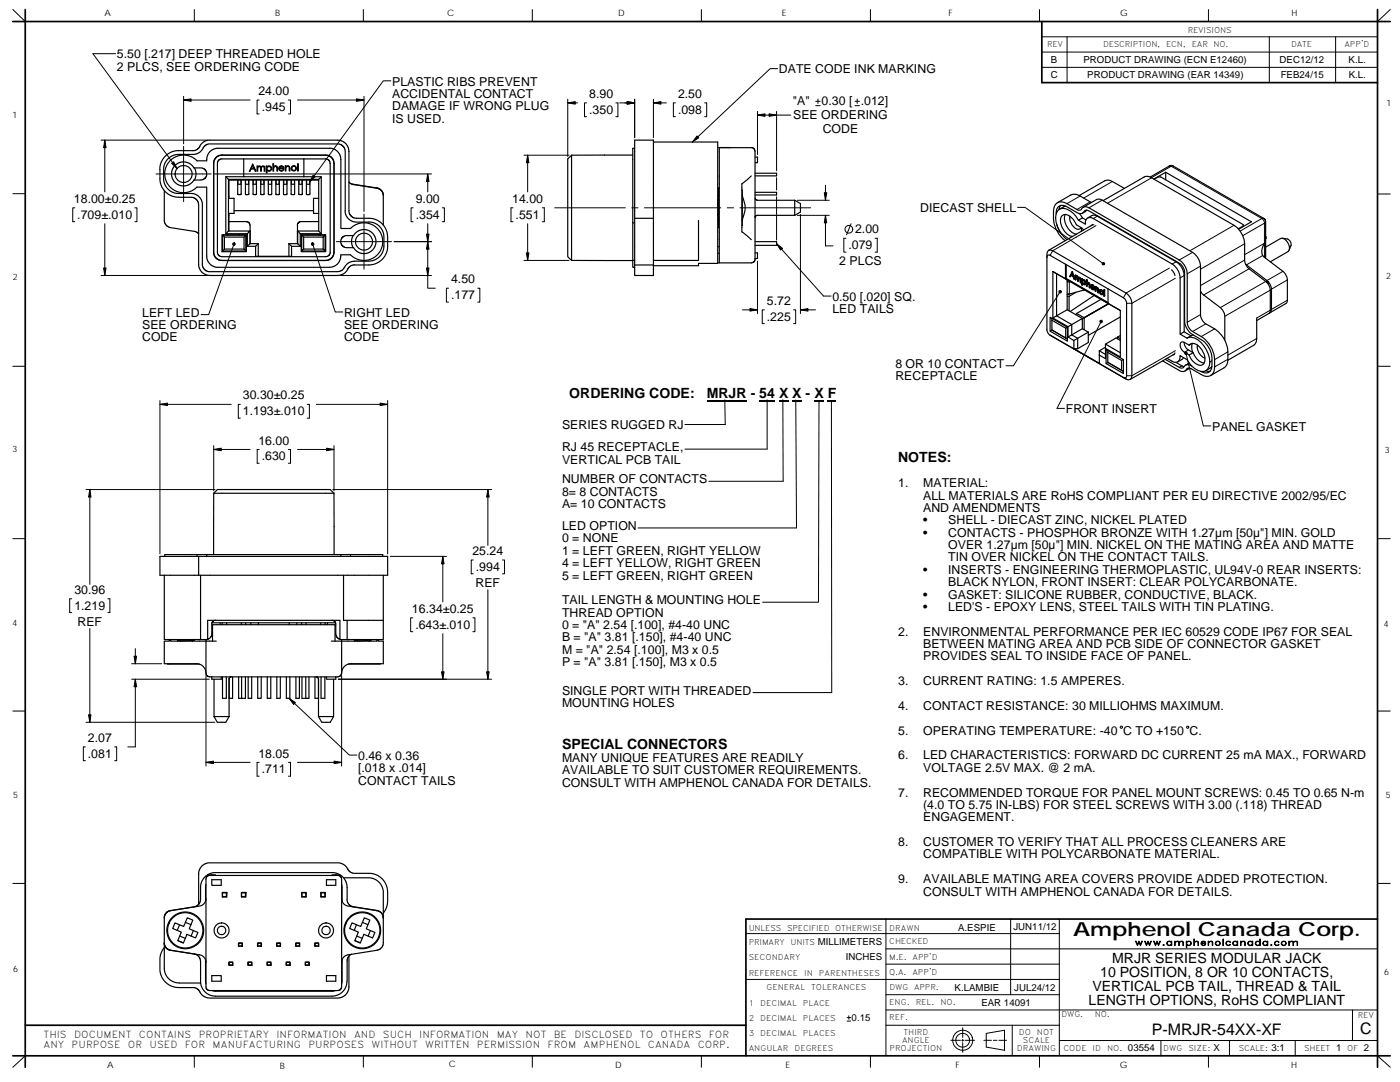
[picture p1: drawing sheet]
<svg xmlns="http://www.w3.org/2000/svg" width="279mm" height="216mm" viewBox="0 0 279 216" stroke-linecap="round" stroke-linejoin="round" font-family="sans-serif">
<g fill="none" stroke="#000" stroke-width=".2">
<path d="M2.6 1.9l2.4 2.4M23.1 10.7h-4.6l16.8 22.9M36.6 19.2v9.5M36.6 20h13.3M38.8 1.9v2.4M51.7 20h-.4v2.7h.4M57.6 20h.4v2.7h-.4M59.4 20h13.2M72.5 1.9v2.4M72.6 19.2v23M78 16.1h-1.5l-14.7 20.2M106.2 1.9v2.4"/>
<path d="M113.3 19.8v11.4M126.7 19.8v7.7M130.4 19.8v7.7M140 1.9v2.4M155.2 13.7h-1.5l-15.5 14.6M163.2 19.8v.8M171.1 19.8v.8M173.7 1.9v2.4M207.5 1.9v2.4M207.9 7.3h67M207.9 10.4h67M207.9 13.4h67"/>
<path d="M213 7.3v9.2M241.2 1.9v2.4M253.3 7.3v9.2M266.6 7.3v9.2M277.5 1.9l-2.6 2.4M2.6 38.7h2.4M20.2 28h21.2M20.9 28v10.3M31.1 34.7h11M36.6 29.2v11M42.7 34.7h43.4M85.4 34.7v3.6"/>
<path d="M104.6 31h9M105.3 31v7.3M113.3 20.5h2M117.1 20.5h-.5v2.8h.5M122.9 20.5h.4v2.8h-.4M123.7 20.5h3M130.4 20.5h2.6M134.8 20.5h-.4v2.8h.4M140.6 20.5h.4v2.8h-.4M151.2 22.2v8.6M151.2 23h6.6M155 22.2v11.9"/>
<path d="M155 35.5v2.4M155 39.3v8.6M159.1 40h6.4M162.8 21.1h.9M162.8 20.2h.9M164.7 37v3M170.6 21.1h.9M170.6 20.2h.9M215.6 39.1l-2.7 1.5M220 39.9l-2.7 1.6M222 36.2l-5.7 3.3M233.4 33.1l.3 .1"/>
<path d="M233.7 33.2l18.1 10.4h.4M233.7 33.2l-12.7 7.4M234.1 33.1l-.4 .1M274.9 38.7h2.6M14.9 41.5h-.4v2.7h.4M20.2 55h21.2M20.9 44.6v10.4M26.9 41.5h.4v2.7h-.4M46.7 48.7l-5.1 14.1h-1.5M62.4 48.7l4.5 13.6h1.5M67.1 48.2h11M67.9 55h18.2"/>
<path d="M72.6 42.7v11M78.7 48.2h7.4M82.4 41.5h-.4v2.7h.4M85.4 44.6v12.9h1.5M88.3 41.5h.4v2.7h-.4M89.5 57.5h-.4v2.8h.4M95.3 57.5h.5v2.8h-.5M102.4 41.5h-.4v2.7h.4M104.6 52h9M105.3 44.6v7.4M108.2 41.5h.4v2.7h-.4M110.7 41.5h14.1"/>
<path d="M126.1 41.5h1.2M128.6 41.5h15.2M145.1 41.5h1.3M147.7 41.5h14.1M151.2 52.1v10.5M155 48.6l9.4 10.5h1.5M159.1 43h6.4M159.7 42.8v19.8M164.7 43v6.1h1.5M168.8 47.5h-.4v2.8h.4M169.8 44.6l-.8 2.3M174.6 47.5h.5v2.8h-.5"/>
<path d="M203.1 41.4h1.5l15.6 11.2M210.9 42.4l-.1 .1M211.6 58.2l-9.4 14.8h-1.4M213.4 56.2v2.5M216.3 57.7v.2M216.9 41.9l-.5 .3M217.6 40.3l-2.7 1.5M218.7 45l-8.6 5-.5 .9M219 43.1l-.8 .5M233.4 53.5l-8.7 5-.5 .9M234.6 55.5l-8.7 5h-1.1M234.7 52.2l-.8 .5"/>
<path d="M236.3 55l-.8 .4M238 50.4l-2.7 1.5M239.6 53.1l-2.7 1.5M246.3 45l-8.8 5M247.5 46.1l4.3-2.5 .4 .4 .1 .5-4.3 2.5M248.4 48.6l-8.8 5.1M248.4 51.9l-8.8 5.1M249.3 53.6l-9.1 5.3M252 51l-3.2 1.9M252.3 48.5l-3.9 2.3M252.6 44.2l-.3 .3v6.9M252.6 56.2l-9.1 5.2"/>
<path d="M252.6 47.6h.1M252.9 56.2v.3M253.5 57.9l-9.1 5.2M256 54.1l-3.2 1.9M256.9 55.9l-3.2 1.8M256.9 59.9l-3.2 1.8M2.6 73.1h2.4M31.9 79.9v30.6M77.4 79.9v30.6M144.7 79.8v4.9h-8M148.2 61.8h3M152.5 61.8h-.4v2.8h.4"/>
<path d="M153.1 79.8v9.8h-16.4M156.2 79.8l.1 16.2h-14.8M158.4 61.8h.4v2.8h-.4M158.8 79.8l.2 25.5h-31.6M159.7 61.8h3.1M163.4 80l-.1 40.2h-11.1M165.9 80l.1 58.2h-15.7M219.8 64.2l-8.9 17.3h1.5M224.2 75.3l.5 .3M234.6 70l-8.7 5h-1.1M235.7 71.1l-.2 .1M235.9 73l-.6 .3"/>
<path d="M236.7 70.5l3.5 14.5h1.5M237.2 69.8l-.8 .5M237.3 73.4l-.5 .3M237.8 72.9l-.1 .1M239.6 62.8l-2.7 1.5M239.8 74.1h-.1M240.6 64.6l-2.6 1.5M241.9 72l-.5 .2M242.4 65.6l-2.7 1.6M245 70.2l-2.6 1.6M245 71.7l-2.6 1.5M250.8 67.5l-5.8 3.4"/>
<path d="M253.5 61.9l-2.7 1.6M274.9 73.1h2.6M17.2 97.7h25.7M17.9 97.7v18.9M31.9 80.7h14.2M42.7 89.7h7.2M42.7 88.9v9M48 80.7h-.4v2.7h.4M51.7 89.7h-.4v2.7h.4M57.6 89.7h.4v2.7h-.4M59.4 89.7h7.3M61.3 80.7h.4v2.7h-.4"/>
<path d="M63.1 80.7h14.3M66.4 97.7h31.7M66.7 88.9v9M97.4 97.7v11.1M2.6 107.5h2.4M14.3 119.5h-.4v2.7h.4M21.5 119.5h.4v2.7h-.4M77.9 111h11.2M88.4 111v9.1M94.4 111.7h-.4v2.8h.4M97.4 117.7v17.8M100.3 111.7h.4v2.8h-.4"/>
<path d="M274.9 107.5h2.6M17.9 125.4v18.7M26.3 132.4h6M26.3 135.5h15.5M27 135.5v13.5h-1.5M27 129.4v3M41.1 134.8v18.1M57.7 139.3l12 11.4h1.5M67.5 135.5h30.6M68.2 134.8v18.1M82.4 123.3h-.4v2.7h.4M88.4 126.4v9.1"/>
<path d="M94.4 123.3h.4v2.7h-.4M2.6 141.9h2.4M17 149h-.4v2.8h.4M17.2 144.1h25.7M22.9 149h.4v2.8h-.4M41.1 152.1h8.8M51.7 152.1h-.4v2.8h.4M57.6 152.1h.4v2.8h-.4M59.4 152.1h8.8M274.9 141.9h2.6M2.6 176.3h2.4M274.9 176.3h2.6"/>
<path d="M148.9 195.4h62.5M148.9 186.3h62.5M176.8 183.4v27.3M176.8 198.5h34.6M176.8 189.3h98.1M176.8 192.4h34.6M201.7 183.4v15.1M211.4 183.4v27.3M5 210.7l-2.4 2.3M38.8 210.7v2.3M72.5 210.7v2.3M106.2 210.7v2.3"/>
<path d="M140 210.7v2.3M169.1 203.8h.7M169.1 203.1h.7M169.4 202.7v.7M173.7 210.7v2.3M176.8 201.5h98.1M176.8 204.6h34.6M189.8 207.6h1.9M191.9 207.6h.4M192.1 208v2M192.1 205.1v1.9M192.1 207.4v.4"/>
<path d="M192.6 207.6h1.9M196.3 207.6h1.6M196.8 206.2l3.7-.6v4l-3.7-.7zM198.2 207.6h.8M199.3 207.6h1.6M202 204.6v6.1M207.5 210.7v2.3M211.4 207.6h63.5M231.7 207.6v3.1M241.2 210.7v2.3M245.4 207.6v3.1M258.5 207.6v3.1"/>
<path d="M269.9 201.5v6.1M274.9 210.7l2.6 2.3"/>
<circle cx="169.4" cy="45.8" r=".77"/>
<circle cx="223.8" cy="145.1" r=".22"/>
<circle cx="237" cy="145.1" r=".22"/>
<circle cx="192.1" cy="207.6" r="1.38"/>
<circle cx="192.1" cy="207.6" r="2"/>
</g>
<path d="M2.6 4.3h274.9M5 1.9v211.1M207.9 4.3v12.2h67M274.9 1.9v211.1M274.9 183.4h-126v27.3M2.6 210.7h274.9M5 204.6h143.9" fill="none" stroke="#000" stroke-width=".34"/>
<g fill="none" stroke="#000" stroke-width=".23">
<path d="M31.9 33.8l.1 2.8 .4 .9 .7 .8 .7 .6 1.1 .4 3.7 .1 .7 .6 .3 .9M32.8 38v6.2l.3 .7 .8 .5 5 .8 .7 .4M34.9 33l1.3-.7 1.2 .1 .8 .5 .5 .6h1.6l.4 .2 .5 .7v.8l-.4 .4-.4 .3h-1.7l-.6 .7-.7 .4-.6 .1-.9-.1-1-.6-.6-1.2v-1.2zM38.5 30.1h-3.4l-1 .3-1 .7a3.8 3.8 0 0 0-1.2 2.7M38.8 33.5l.3 .7v.8l-.3 .9M39.9 29.2l-.5 .6-.9 .3M40.5 29.5l.5-.5 .6-.3h26l.4 .2 .6 .5 .3 .8v11.9M40.6 29.5l-.6 .8-.8 .4-3.9 .1-.7 .2-.7 .4-.8 .8-.4 .9v2.8l.4 1.4 1.2 1 1 .3 3.5 .1 .8 .5 .6 .8 .2 .6v12.4l.5 .8 .7 .4h25.8l.8-.2 .5-.6M43.6 32l.5-.3h21.1l.4 .2 .3 .7v17.7l-.2 .6-.7 .3h-20.7l-.6-.2-.3-.5v-18.1zM45.1 35.3l.5 .5M45.1 35.3h19M45.1 35.3v11.3"/>
<path d="M45.6 35.8h18M45.6 35.9h.1v3.3h-.1M45.6 39.6h1.1v3h-1.1M45.6 35.8v10.3M45.7 35.9h17.9M45.7 39.2v.4M47.4 35.9v2.9h.2h.4l.1-.1v-2.8M48.1 35.9v.9h-.6v-.9M48.6 31.7v3.6M49.6 35.9v.9h-.6v-.9v2.9h.1h.4l.2-.1v-2.8M50.4 32.8h.1M50.4 33l.3 .6h-.5z"/>
<path d="M50.4 32.8l.7 1.4h-.2l-.2-.5h-.6l-.3 .5zM50.5 35.9v2.9h.2h.3l.2-.1v-2.8M51.1 35.9v.9h-.6v-.9M51.3 33.1h.1v.2l.5-.2 .2 .3 .4-.3 .2 .1 .2 1h-.2l-.1-.9-.4 .1v.8h-.2v-.6a.32 .32 0 0 0-.3-.4 .32 .32 0 0 0-.3 .5v.5h-.1zM52 35.9v.9h.7v-.9v2.8l-.1 .1h-.6zM53.1 33.1h.2v.2a.54 .54 0 0 1 .7-.1 .54 .54 0 0 1 .1 .8 .54 .54 0 0 1-.8 0v.5h-.2zM53.6 35.9v2.9h.1h.4l.1-.1v-2.8M54.2 35.9v.9h-.6v-.9M54.5 32.7h.1v.6l.4-.2 .3 .2 .1 .8h-.1v-.4a.36 .36 0 0 0-.4-.5 .36 .36 0 0 0-.3 .6v.3h-.1zM55.1 35.9v.9h.6l.1-.9v2.8l-.2 .1h-.5v-2.9M55.8 33.3a.53 .53 0 0 1 .5-.2 .53 .53 0 0 1 .4 .5h-.9l.2 .4 .6-.1a.54 .54 0 0 1-.7 .2 .54 .54 0 0 1-.1-.8zM55.9 33.3l.4-.1 .3 .3h-.8z"/>
<path d="M56.6 35.9v2.9h.1h.4l.2-.1v-2.8M56.9 33.1h.2v.2l.3-.2 .3 .1 .1 .9h-.1v-.5a.36 .36 0 0 0-.4-.4 .36 .36 0 0 0-.2 .5v.4h-.2zM57.2 35.9v.9h-.6v-.9M58.8 35.9v.9h-.7v-.9v2.9h.2h.4l.1-.1v-2.8M59.4 32.7h.1v1.4h-.1zM59.6 35.9v2.9h.2h.4l.1-.1v-2.8M60.3 35.9v.9h-.6v-.9M60.6 31.7v3.6M61.8 35.9v.9h-.6v-.9v2.9h.1h.4l.1-.1v-2.8M63.6 39.6h-1v3h1M63.6 35.8l.5-.5v11.3M63.6 35.8v10.3"/>
<path d="M66.7 32.6v17.7M66.7 32.6a1.67 1.67 0 0 0-1.7-1.6h-20.7a1.64 1.64 0 0 0-1.6 1.6v17.7a1.65 1.65 0 0 0 1.6 1.7M66.7 32.6l-.4-1.1-.5-.4-.6-.2h-21.2l-.8 .4-.4 .5-.2 .6v18.1l.2 .6 .4 .5 .5 .3 .6 .1M67.4 28h-25.8l-.9 .3-.8 .9M67.4 28l.7 .1 .7 .4 .5 .6 .3 .8v12.4l.2 .4 .3 .5 .7 .3 3.6 .1 .8 .3 .9 .6 .8 .9 .3 .9 .2 2.8a3.8 3.8 0 0 1-3.4 3.8h-3.2M69.6 36.3l.8 .5 5 .8 .8 .5 .3 .7v6.1M70.1 36.7l5.1 .8M75.2 37.5l.4 .1M75.2 37.5v.1M75.6 37.6l.6 .5 .3 .9M75.6 37.6v.1M114.1 31v21"/>
<path d="M114.1 31l-.8 .7v19.5l.8 .8M126.3 30.9l-12.2 .1M126.7 29.6h-.4v14.9M130.4 28.3h12.8v24.3h-3.8v.4h-9M143.2 39.8l.2 .3M143.2 29.4h2.2M143.4 37.5v7.9M143.6 29.5v8h-.2l.2 .1v7.7l-.2 .1h.2v7.1h6.3l.5-.2 .3-.6M143.6 29.5h6.5l.4 .2 .2 .3v21.7M143.6 29.4v.1M145.4 29.5h.4M148.1 38v7"/>
<path d="M148.1 39a5.4 5.4 0 0 1 0 4.9M149.9 35.1l-1.8 1.6v9.5l1.8 1.6M150.7 31.3h.5v1.2h-.5M150.7 34.6h4.3v.5h-4.3M150.7 38.4h4.3v.5h-4.3M150.7 39.5l.1 .3 .4 .2h7.4M158.6 40l1.1 .6v1.7l-1.1 .7M158.6 40v3M224.4 37.6l-2.4-1.4a1.5 1.5 0 0 0-1.5-.1l-5.1 2.9M229.6 35.3l3.8-2.2 .6-.1 18.2 10.6M230.3 35.8l.8-.5h.5l16.5 9.5v.4M232.6 34.4v1.5"/>
<path d="M232.6 34.4l-2.3 1.3M232.6 34.4l17.1 9.9-2.5 1.4M39.6 40.9v12.1l.3 .8 .5 .6 .8 .5h.7M44.3 46.8h4.9v3.4h-4.9zM44.4 46.9h4.7l-.4 .4h-3.9M44.4 46.9l.4 .4M44.4 46.9v3.2M44.4 50.1h4.7M44.8 47.3v2.4M44.8 49.7h3.9M44.8 49.7l-.4 .4M45.6 43h.1v3.1"/>
<path d="M45.6 46.1h4.3l-.5 .5h-4.3zM45.7 46.8h-.4M45.7 42.6v.4M45.7 44.2h3.5M46.7 42h15.9M47.8 46.8v.1M48.7 47.3v2.4M48.7 49.7l.4 .4M49.1 46.9v3.2M49.2 44.2l.4 .2 .3 .4v3.8M49.4 49.1h1.6M49.4 46.6v2.5"/>
<path d="M49.9 46.1v.1M49.9 48.6h1.6M49.9 48.6l-.5 .5M49.9 46.1v2.5M51 49.1v2h7.2v-2M51.5 48.6v2.5M51.5 48.6l-.5 .5M57.7 48.6v2.5M57.7 48.6l.5 .5M57.7 48.6h1.7M58.2 49.1h1.7M59.4 46.1v.1"/>
<path d="M59.4 46.1v2.5M59.4 46.2v2.4M59.4 48.6l.5 .5M59.9 46.6v2.5M59.9 46.6h4.2M60.1 46.8h4.9v3.4h-4.9zM60.2 46.9h4.7l-.4 .4h-3.9zM60.2 50.1h4.7M60.2 46.9v3.2l.4-.4v-2.4M60.6 49.7h3.9M61.5 46.8v.1M63.6 44.2l-3.8 .1-.4 .5v1.4"/>
<path d="M63.6 46.8h.4M63.6 46.1h-4.2l.5 .5M63.6 46.1l.5 .5M64.5 47.3v2.4M64.9 46.9v3.2l-.4-.4M66.7 50.3a1.67 1.67 0 0 1-1.7 1.7h-20.7M66.7 50.3l-.1 .6-.3 .5-.6 .4-.7 .2h-20.7M68 51.1v-.3h2l1.2 .9 1.1 .3 1.1-.1 .7-.2a3.3 3.3 0 0 0 1.7-1.5l.5-1.3v-1.6a3.8 3.8 0 0 0-2.3-2.6l-1-.2h-1.1l-1.1 .4-.8 .7h-2v-14.1l-.4-1-.6-.6-.6-.2-23.2-.1-.8 .3-.7 .6-.3 .6-.1 1h-2l-1.2-.9-1-.2h-1.1l-.8 .2a3.8 3.8 0 0 0-1.8 1.5l-.2 .6a3.8 3.8 0 0 0 1.7 4.7l1.1 .4h1l1.2-.3 1.1-.8h2v14.1l.4 1.1 .6 .5 .5 .3h23.3l.8-.3 .6-.5 .4-.7 .1-.7M68.9 42.1l.3 1.1 1 .9 .9 .2h3l.8 .3 .7 .5 .7 .8 .2 .7 .1 2.5M69.2 49.4l-.8-.3-.4-.7 .1-.7 .6-.6 1.9-.1 .4-.5 .5-.4 1.3-.3 1.2 .4 .8 .9 .2 .9-.1 .9-.5 .9-.7 .6-.9 .2-.9-.1-.9-.5-.4-.6M69.2 49.4h1.4M70.5 47l-.3 .8v.7l.3 .9"/>
<path d="M70.8 52.9l-1 .3-1.1 1.3-1 .4-25.8 .1M70.8 52.1l-1.2 .3-.5 .5-.4 .5M76.6 49.1l-.1 .7-.4 .9-1.1 1.1-1.1 .3h-3.1M114.1 52h12.6M126.3 44.5h.4M126.3 44.5v8.8h.4M126.7 43.6h3.7M126.7 52.9h3.7M126.7 43.6v9.3M126.7 43.6v-15.6h3.7v24.9M126.7 52.9v2.1h3.7v-2.1M139.4 44v8h-9"/>
<path d="M143.2 52.5h.4M143.2 49.2h.4M143.2 42.7l.1 .2M143.2 40.1l.2 2.3M143.2 42.9h.1M143.2 50.5h.4M143.3 42.9l.1 .2M143.4 40h.1M150.7 50.5h.5v1.1h-.5M150.7 48.2h4.3v.8h-4.3M158.6 43h-7.6l-.2 .1-.1 .4M208.9 51.3l.2-.4h.5l14.6 8.5 .5 .5 .1 .5v14.7l-.2 .3-.4-.1"/>
<path d="M208.9 51.3v14.6l.2 .5 .5 .5M208.9 51.3l.1-1.1 .3-.2 .4-.1 .4 .1 14.6 8.5a2.55 2.55 0 0 1 1.2 2v14.5l-.1 .4-.2 .3-.4 .1-.5-.2-15.1-8.7M210.1 54.2l2.5 1.4M210.1 54.2v9.3M210.1 54.2l13.5 7.8M210.8 42.7a1.34 1.34 0 0 1 .5-1.5 1.34 1.34 0 0 1 1.6 .1l2 1.1a.96 .96 0 0 0 1.5-.3 .7 .7 0 0 1 .9 0l18.5 10.8 .6 1.2v9.9l.1 .8 .5 1a5.6 5.6 0 0 0 2.7 2 5 5 0 0 1 1.7 6.4 1.42 1.42 0 0 1-1.7-.1M210.9 54.6v8.4M210.9 44.8l.4 1 .7 1M211.7 41l-.4 .8M212.6 48a6.2 6.2 0 0 1-1.9-7.2 1.63 1.63 0 0 1 2.2-.2l2 1.2a.78 .78 0 0 0 1.2-.4l.6-.1 .6 .2 18 10.4 .7 .5 .6 .9 .3 1.3 .1 10a2.28 2.28 0 0 0 1 1.5 6.9 6.9 0 0 1 4.1 3.9 7.8 7.8 0 0 1 .1 4.2 1.58 1.58 0 0 1-2.5 .5l-2.1-1.2a1.01 1.01 0 0 0-1.2 .6l-.8-.1-3.6-2M212.6 42.8a3.2 3.2 0 0 0 2.2 3.9M212.6 52.7v2.9"/>
<path d="M212.6 55.6l11 6.4M212.7 41.1l-1.2 .6M212.8 55.6h-.2M212.8 55.6l8.3 4.8M212.8 52.8v2.8M213 56h.3zM213 59.1h.4M213 55.8v6M213.3 58.7h.1M213.3 58.7l-.3 .1M213.4 59.1v2.9M213.5 43.2a2.26 2.26 0 0 0 1.8 2.5l.5-.3"/>
<path d="M213.6 56.2l-.6 .1M213.8 55l-.2 .2M213.9 54.8l.2 .1M213.9 54.8l-.1 .1M213.9 54.3l.5 1.4-.2-.5-.5-.3-.2 .3zM213.9 54.5l.2 .6-.3-.2zM214 54.6l-.1 .2M214 54.2l-.1 .1M214 54.2l.5 1.4-.1 .1M214 54.2h.1M214.5 54.9l.2 .3 .2-.1M214.5 54.9h.3"/>
<path d="M214.5 54.9l.2 1v-.6a.29 .29 0 0 1 .3 0 .29 .29 0 0 1 .1 .3l.1 .5v-.6a.28 .28 0 0 1 .3 .1 .28 .28 0 0 1 .1 .3v.5v-.8l-.2-.2-.3 .1-.2-.4M214.8 54.9l-.1 .1M214.8 58.3l-1.4 .8M214.8 55.4l-.1 .5M214.8 55.4l-.1 .1M214.8 54.9l.1 .1M214.8 55.2v.2M214.9 55l.1 .1M214.9 55l-.2 .1M215 55.1h-.1M215 55.1l.2 .3M215.2 43.9a4 4 0 0 0-3.4-2.3 1.88 1.88 0 0 0-1.1 2.3 6.2 6.2 0 0 0 2.3 3.9"/>
<path d="M215.2 43.9l1.4 .8a1.01 1.01 0 0 1 .4-1.1 1.01 1.01 0 0 1 1.2 0l15.7 9.1 .7 .5 .6 .9 .3 1.3v11.3l1.4 .8a2.88 2.88 0 0 1 3.4 1.5 4.6 4.6 0 0 1 .9 4.4 1.43 1.43 0 0 1-2.1 .5 4.7 4.7 0 0 1-2.2-2.1l-1.4-.8a1.01 1.01 0 0 1-.4 1.1 1.01 1.01 0 0 1-1.2 0l-1-.6M215.2 55.8h-.1M215.2 55.8v.3M215.3 55.5l-.1 .3M215.4 42.6l.6 .9M215.5 55.4h-.1M215.5 55.4l.3 .5M215.5 55.4h-.3M215.8 55.9l-.2 .1M215.8 55.9l-.2 .5M215.9 55.7v1.2v-.5l.5 .4 .2-.2M215.9 55.7v.2"/>
<path d="M215.9 55.7h.1M215.9 45.5l-.1 .7M216 56a.42 .42 0 0 1 .5 .2 .42 .42 0 0 1-.1 .5l-.4-.4zM216 43.5l-.8 .4M216 43.5l.7 .4M216 56.1l.3 .5M216 56.1l-.1 .1M216 55.7l-.1 .1M216 55.7v.1M216 56.6l-.1 .3M216.1 55.8l-.1 .1h.2M216.1 55.8h.2"/>
<path d="M216.1 55.9l-.1 .2M216.2 41.4l2.6-1.6h.9l18.3 10.6 .7 .5 .5 .9 .4 1.3v9.9l.3 .8 .7 .8a8.8 8.8 0 0 1 2.8 1.8l1 1.5v-4.8l-.2-.9-.7-.8-3.4-2.6-.5-.7M216.2 55.9l.4 .7M216.3 45.9l-.5-.5-1-.5-.7-1.2a1.48 1.48 0 0 0-2.3-.5 3.3 3.3 0 0 0 2.2 4M216.3 56.6h.3M216.3 55.8l-.1 .1M216.3 56.6l-.1 .1M216.3 55.8l.4 .7M216.5 57.8l-3.5 .9M216.7 56.5l-.1 .1M216.7 56.5l-.2 .3M216.8 55.9h.2"/>
<path d="M216.8 55.9v1.2l.1-.5 .2-.1 .2 .2 .1 .7v-.7l-.2-.3h-.3l.1-.1M216.8 55.9l.1 .6M216.9 41.9l-.9 .6M217 55.9h-.1M217 55.9v.5M217 56.5l-.1 .1M217 56.8h-.1M217 56.5l-.1 .6M217 56.5h.1M217 56.4h.3M217.1 43.5l.8-.5a1.1 1.1 0 0 1 1.1 .1l15.7 9.1 1 1 .5 .9 .1 .9v11.2M217.3 56.4h-.1"/>
<path d="M217.3 56.4l.3 .5M217.6 56.9l-.2 .1M217.6 56.9l-.2 .5M217.7 56.9a.59 .59 0 0 1 .7 .7l-.7-.4a.54 .54 0 0 0 .6 .5 .55 .55 0 0 1-.6-.2 .55 .55 0 0 1 0-.6zM217.7 57h.3l.3 .4zM217.8 57.3l.3 .3M217.8 57l-.1 .1M217.8 56.8l-.1 .1M217.8 56.8h.3M217.8 57l.4 .3M217.8 40.4l-2.6-1.5-.7-.1-.8 .1-2.7 1.5M218.1 44.9l-8.8 5.1"/>
<path d="M218.1 56.8l-.1 .1M218.1 56.8l.3 .4M218.1 57.6h.1M218.1 57.6l-.1 .1M218.3 44.9l-.6 .1M218.4 57.6v.1M218.4 57.7l-.2 .1M218.4 58.9l-4.8 3.2M218.4 57.2h-.1M218.4 57.2l.1 .3-.3 .1M218.5 57.2l.1 .9 .1-.5a.29 .29 0 0 1 .4 0 .29 .29 0 0 1 0 .4l.1 .4-.1-.7-.2-.3h-.2M218.5 57.2l.2 .2h.3"/>
<path d="M218.5 57.2h.2M218.7 57.2l-.1 .1M218.7 57.7l-.1 .1M218.7 57.2v.2M218.7 57.7l-.1 .4M218.8 57.5l-.1 .1M218.8 57.5l-.1 .2M218.8 57.5h.1M219 57.4h-.1M219 57.4l.3 .5M219.3 57.9l-.1 .1M219.3 57.9l-.1 .5"/>
<path d="M219.5 58.1a.38 .38 0 0 1 .4 .1 .38 .38 0 0 1 0 .5l-.3-.2zM219.5 57.9a.61 .61 0 0 1 .5 .9 .65 .65 0 0 1-.5-.9zM219.6 58.1l-.1 .1M219.6 57.8h.2M219.6 58.1l.2 .5M219.6 57.8l-.1 .1M219.6 57.9v.2M219.7 59.7l-4.8 2.8-.2 .3M219.8 58.6l-.1 .1M219.8 57.8l.3 .3M219.8 58.6h.2M219.8 57.8l-.1 .1"/>
<path d="M220.1 58.1l.1 .4M220.1 58.1l-.1 .1M220.1 40l8.4-4.8a1.67 1.67 0 0 1 1.3 .3l16.5 9.5a4.8 4.8 0 0 1 2.1 3.6v3.3l.2 1 .7 .7 3.5 2.7 .5 .6 .2 .8-.1 4.6-.1 .2-2.5 1.5M220.2 58.5l-.2 .3M220.2 58.5h-.1M220.3 57.9h.1M220.4 57.9v1.2M220.5 57.9v1.2h-.1M220.5 57.9h-.2l.1 1.2M220.5 57.9h-.1M221.1 57.6v2.9M233.8 53.8l.4 .6 .3 .6"/>
<path d="M248.1 45.1l-1 .6M248.6 52.7l4.2 3.2v.2l.3 .1M252.2 43.6l.3 .2 .1 .4v7.3M252.3 48.5a2.21 2.21 0 0 0-.1 2.7l4 3.1 .5 .6 .2 .7v4.7l-.3 .3-3.2 1.8M252.6 49.3l2.9-1.7a1.74 1.74 0 0 1 1.8 2.1l-.3 .5-3.5 2M252.6 47.2v.1M252.6 47.3v.3M252.6 47.3h.1M252.8 56.1v.2M253.1 56.2l.4 .7 .2 .8v4v.4l-.4 .4M253.1 56.2v.5M255.9 47.5a1.81 1.81 0 0 1 1.5 .5l.3 1-.4 .9"/>
<path d="M209.6 63.3l3.4 2v2.8l-3.4-2zM209.6 66.9l.5 .3M209.6 66.1l.4-.3 3 1.8-.3-.2M209.9 63.9l2.8 1.6M209.9 63.9v1.9l2.8 1.6M209.9 63.5v.4M210.1 63.5l3 1.7M210.9 63l-.8 .5M210.9 63l3 1.8M212.7 65.5v1.9M213 61.8l-2.1 1.2M213 61.8l3 1.7"/>
<path d="M213 65.3l-.3 .2M213.1 67.2l1.2 .7M213.1 65.2v2M213.9 64.8v2l-.8 .4M213.9 64.8l2.1-1.3v2.1M213.9 64.8l-.8 .4M214.3 67.9v1.7M214.3 69.6l5.1 2.9v-2.5M214.3 69.6h.8M214.9 62.5l1.4 .9M215.1 67.5v2.1M215.1 67.5l-.8 .4"/>
<path d="M216 65.6l-2.1 1.2 1.2 .7M216 65.6l1.2 .7M216.3 63.4l.1 2.4M216.3 63.4h.1M216.3 63.4l-.3 .2M217.2 66.3v2l-2.1 1.3M217.2 66.3l-2.1 1.2M219.4 70l1.2 .7M220.6 69.5v-.8l3 1.7M220.6 69.5v2.1l-1.2-.7M220.6 69.3l-1.2 .7M220.7 69.8l3.5 2v2.7l-3.5-2z"/>
<path d="M221.1 70v.3l2.7 1.6M221.1 70.3v2l2.7 1.6M221.1 72.3l-.4 .2M221.3 60.6l-5 2.8M223.1 67.3l-.1 .3M223.6 67l-.6 .3 .6 .3M223.6 63.2l-6.4 3.7M223.6 62v9.2l-3-1.7M223.6 67.9l-.9-.5-2.1 1.3M223.8 71.9v2l.4 .2-3.1-1.8M224.2 71.7l-.4 .2M232.6 71.7l2.7 1.6a.67 .67 0 0 0 1.1-.3 1.13 1.13 0 0 1 1.5 .1"/>
<path d="M234.4 70.7l-8.8 5M234.5 70.4l-.4 .4M234.7 72.3l1.6 .9M236.2 71.4l-.3 .3-.8 .5M236.3 68.3l.2 .8a2.66 2.66 0 0 0 1.6 1.3M236.3 66.2l1.4 .8M236.3 66.2l-.8 .5M237.3 68.9a1.01 1.01 0 0 1 1.5-.2 3.3 3.3 0 0 1 1.5 3.8 1.18 1.18 0 0 1-1.8-.1l-.8-.8-.4-.8M237.3 68.9l-1.1-.7a.57 .57 0 0 0-.6 .3 .57 .57 0 0 0-.1 .6l.3 .6a2.99 2.99 0 0 0 1.5 1.1M237.4 72.5l-.8 .4M237.4 73.5l-.9 .5M237.7 67l-.8 .5"/>
<path d="M237.9 68.5l-.6 .4M238 68.5l-.2 .7 .3 1.1M238.1 70.4a2.96 2.96 0 0 0 2.2 2M238.1 70.4l-.8 .4M238.1 66.8l-.4 .2M239 68.9a2.41 2.41 0 0 0 1.5 2.6M240.6 74l.9 .1M241.9 73.1l-1.2 .9M244.4 67.9l.5 1.3 .1 1a4.7 4.7 0 0 1-.2 2.6l-.5 .6-2.7 1.5M250.8 63.5v4a1.51 1.51 0 0 1-.6 1.4l-5.2 3M42.7 98.4l.7-.7h22.5l.8 .7M42.7 98.4h24"/>
<path d="M42.7 98.4l-.1 12.3M66.7 98.4v12.3M32.8 114.8h6.8M32.8 114.8v12.8h7.2M39.3 110.7v.3M39.3 110.7h-6.4v.3M39.3 110.7h2M39.6 111h-7.7v3.8h.9M39.6 111h37.8v3.8h-37.8M39.6 111v3.8M40 114.8v12.8M41.3 111v-.3h2.2h24.5v.3"/>
<path d="M68 110.7h2M68.6 114.8v9h7.9M70 110.7h6.4v.3M70 110.7v.3M76.5 114.8v9M33.5 132.4l6.3 .1M35.5 127.6v.2M37.8 127.6l-2.5 .3M38.4 127.9h-.1M38.4 127.9h.1M38.6 127.6l.2 .1-.4 .2M38.8 127.7l-2.9 .2"/>
<path d="M41.1 134.3l.2 .5 .5 .3 25.6-.1 .6-.2 .2-.5M41.1 127.6v6.7M41.4 127.6h-1.4M42.3 135.1v.4h1.9v-.4M42.3 124.3h24.7M42.4 127.9v-3.2h.8h23.7v3.2M42.7 135.5v7.5M43 123.8h23.3M43 123.8h-1.6v3.8M43 123.8h-.3l-.4 .4-.1 2.6-.4 .6-.4 .2M43.2 127.9h-9.1l-.2-.1-.2 .1h-.9v4.5h6.4a1.86 1.86 0 0 1 1.9 1.9M43.9 124.3v.4"/>
<path d="M44.3 124.3v.4M44.4 135.1v4.2h.8v-4.2M45.2 124.3v.4M45.7 135.4v7.6M46.2 135l-.3 .1-.2 .4M46.4 135.1v4.2h-.7M47.6 135.1v4.2h1.4v-4.2M48.2 124.3v.4M48.2 135.1v4.2M49 124.3v.4M50.1 124.3v.4M50.2 135.1v4.2h-.7v-4.2"/>
<path d="M51.4 135.1v4.2h.6h.1v-4.2M51.6 124.3v.4M54 135.1v4.2h-.7v-4.2M55.2 135.1v4.2h.6h.1v-4.2M57.7 124.3v.4M57.8 135.1v4.2h-.6v-4.2M59.1 135.1v4.2h.5h.2v-4.2M59.2 124.3v.4M60.2 124.3v.4M61 135.1v4.2M61.1 124.3v.4M61.7 135.1v4.2h-1.4v-4.2"/>
<path d="M62.9 135.1v4.2h.7v-3.9M63.1 135.1h.2l.3 .4v7.5M64 124.3v.4M64.1 135.1v4.2h.7v-4.2M64.9 124.3v.4M65.2 135.1v.4h1.8v-.4M65.4 124.3v.4M66.1 127.9h2.1v6.4M66.3 123.8h.3l.3 .4 .1 2.6 .4 .6 .4 .2M66.3 123.8h1.5v3.8h.3M66.6 135.5v7.5M68.1 127.6h1.2"/>
<path d="M68.2 127.6v.3h7l.1-.1 .3 .1h.9v4.5h-6.4a1.86 1.86 0 0 0-1.9 1.9M69.3 123.8v3.8M70.9 127.6v.2M73.1 127.6l-2.4 .3M73.7 127.9h-.1M73.7 127.9h.1M74 127.6l.1 .1-.4 .2M74.1 127.7l-2.9 .2M75.8 132.4l-6.3 .1M76.5 123.8v3.8h-7.2M42.7 143h3M45.7 143l-.6 1.1h-1.7l-.7-1.1"/>
<path d="M63.6 143h3M66.6 143l-.7 1.1h-1.7l-.6-1.1M41.1 179.3a1.69 1.69 0 0 1-1.9 1.6l-5.1 .8M41.1 176.5l-.1 3.3M41.3 174.9l.4-.2h25.9l.3 .1 .3 .6v21.5l-.2 .5-.6 .3h-25.6l-.4-.2-.3-.4v-21.9zM41.4 174.6h.9v.1M41.4 174.6l-.8 .7-.5 1.1-.2 3.6-.4 .6-.7 .4M42.3 175.5h1.9v1.2h-1.9zM42.3 174.6h.7M44.4 178.1h.9v.9h-.9zM44.4 178.2h.9M44.4 178.2v.8"/>
<path d="M44.4 178.9h.8M45.2 178.2v.8M48.2 178.2h.1M48.2 178.1h.9v.9h-.9zM48.2 178.2h.8v.7M48.2 178.2v.8M48.2 178.9h.8M49 178.9v.1M49 178.2h.1M60.2 178.1h.9v.9h-.9zM60.2 178.2h.1M60.3 178.2h.7v.7"/>
<path d="M60.3 178.2v.8M60.3 178.9h.7M61 178.9v.1M61 178.2h.1M64 178.2h.1M64 178.1h.9v.9h-.9zM64.1 178.9h.7M64.1 178.2h.7v.7M64.1 178.2v.8M64.8 178.2h.1M64.8 178.9v.1M65.2 175.5h1.8v1.2h-1.8z"/>
<path d="M66.3 174.6h.7M67 174.6a1.33 1.33 0 0 1 1.3 .3l.6 .8 .3 .7 .1 3.1M67 174.6v.1M67.8 174.5l-1.2-.4h-23.9l-1.3 .5M68.2 179.3a1.7 1.7 0 0 0 1.9 1.6l5.3 .8 .8 .6 .3 .9v4.9l-.3 .9-.7 .5-5.4 .9a1.77 1.77 0 0 0-1.9 1.6M68.2 176.5l.1 3.3M68.6 175.2h5.2l1 .2 .7 .5 .7 .9 .3 1v5.4l-.3-1-.5-.4-.5-.1M69.3 179.5l.1 .5 .3 .5 .8 .4M69.4 173.4l.5 .6 .6 .2 3.5 .1 1.5 .4 .8 .7 .6 .7 .3 .9 .1 1M69.4 173.4l-.7-.8-1-.4h-26.3l-.6 .2-.6 .5-.5 1-.1 6.6M77.4 178l-.1 2.5-.3 .9-.5 .8M32.8 189.1l-.6 1.1-.3 1 .1 2.9 .6 1.4 1 .9 1.1 .5 3.8 .2"/>
<path d="M34 189.6l-.9-.5-.2-.5-.1-.5 .3 .9 .7 .6 5.1 .8 .7 .4 .4 .8v4.5l.2 .7 .5 .9 .4 .4 1.4 .6 24.1 .1 .9-.3 .9-.7 .6-.9 .2-1.1M34.1 189.6l5.1 .8a1.77 1.77 0 0 1 1.9 1.6M34.1 181.7l-.8 .4-.5 .9v10.5l.2 .9 .9 1.1 1.2 .6 4.9 .1M34.1 181.7l-.9 .4-.3 .5-.1 .6M34.9 184.2l1.8 .7 .7-1.8 1.1 .5-.7 1.7 1.7 .8-.5 1.1-1.7-.8-.7 1.8-1.1-.5 .7-1.7-1.7-.7zM35.5 187.7l1.1 .4M35.8 184.5l-.4 1.1M35.9 186.8l1.1 .4M37 184l1.1 .5M38.6 185.7l-.5 1.1M39.2 188.6l-1.5 .7h-.9l-1-.2-.9-.4-.8-.8-.5-.8-.2-.7a3.7 3.7 0 0 1 .3-2.4l.9-1.2 1.1-.6 1.4-.2 1.5 .4a3.7 3.7 0 0 1 .6 6.2M41 191.5l.1 4.8"/>
<path d="M42.3 194.7h1.9v1.1h-1.9zM42.7 197.7h.3M43 197.7h.1M45.7 192h.8v.6h-.8zM45.7 192.2v.4h.7l-.1-.6h-.5l-.1 .2M47.6 188.2h.8v.6h-.8zM47.6 188.8v-.5l.6-.1 .1 .2v.4M47.6 188.7h.7M49.5 192h.8v.6h-.8zM49.6 192.1l.5-.1 .1 .6h-.7zM51.4 188.2h.8v.6h-.8zM51.4 188.8l.1-.5 .5-.1 .1 .2v.4"/>
<path d="M51.4 188.7h.7M53.3 192h.8v.6h-.8zM53.3 192.2v.4h.7v-.6h-.6v.2M55.2 188.2h.8v.6h-.8zM55.2 188.4v.4M55.2 188.7h.7M55.3 188.4v-.2h.6v.6M57.1 192h.8v.6h-.8zM57.1 192.2v.4h.7v-.6h-.6v.2M59 188.2h.8v.6h-.8zM59.1 188.8v-.5l.5-.1 .2 .2v.4M59.1 188.7h.7"/>
<path d="M60.9 192h.8v.6h-.8zM61 192.1l.6-.1 .1 .6h-.7zM62.8 188.2h.8v.6h-.8zM62.9 188.8v-.6h.6l.1 .6M62.9 188.7h.7M65.2 194.7h1.8v1.1h-1.8zM66.3 197.7h.1M66.7 197.7h-.4M66.9 197.7l-.6 .1h-23.3l-.6-.1M68.3 191.5l-.1 4.8M69.6 190.8v6.6l-.6 1-.5 .5-.6 .2h-26.3l-1.1-.4-1.1-1.4-.9-.3M70.1 188.6l1.5 .7h.9l1-.2 .9-.4 .8-.8 .4-.8 .3-.7a3.7 3.7 0 0 0-.3-2.4l-.5-.8-.9-.7a3.6 3.6 0 0 0-2.7-.4l-.8 .3a3.7 3.7 0 0 0-.6 6.2"/>
<path d="M70.1 190.4l-.5 .4-.3 .7v4.3M70.3 184.2l1.7 .7 .7-1.8 1.1 .5-.7 1.7 1.7 .8-.4 1.1-1.8-.8-.7 1.8-1.1-.5 .7-1.7-1.7-.7zM70.8 187.7l1.1 .4M71.1 184.5l-.4 1.1M71.2 186.8l1.1 .4M72.3 184l1.1 .5M73.9 185.7l-.4 1.1"/>
<circle cx="36.6" cy="34.7" r="1.7"/>
<circle cx="53.7" cy="33.6" r=".41"/>
<circle cx="58.6" cy="33.6" r=".54"/>
<circle cx="58.6" cy="33.6" r=".41"/>
<circle cx="72.6" cy="48.2" r="1.69"/>
<circle cx="37" cy="185.6" r="3.5"/>
<circle cx="44.2" cy="185.7" r="1.5"/>
<circle cx="44.2" cy="185.7" r=".84"/>
<circle cx="65.1" cy="185.7" r="1.5"/>
<circle cx="65.1" cy="185.7" r=".84"/>
<circle cx="72.3" cy="185.6" r="3.5"/>
</g>
<g fill="#000" stroke="#000" stroke-width=".2">
<path d="M36.6 20l1.5-.3v.5z" fill-rule="evenodd"/>
<path d="M71.1 19.7l1.5 .3-1.5 .2z" fill-rule="evenodd"/>
<path d="M20.9 28l.3 1.5h-.5z" fill-rule="evenodd"/>
<path d="M34.2 32.6l.4-.3 .7 1.3z" fill-rule="evenodd"/>
<path d="M62.5 35l.4 .3-1.1 1z" fill-rule="evenodd"/>
<path d="M85.4 34.7l.2 1.5h-.5z" fill-rule="evenodd"/>
<path d="M105.3 31l.3 1.5h-.5z" fill-rule="evenodd"/>
<path d="M113.3 20.5l1.5-.2v.5z" fill-rule="evenodd"/>
<path d="M125.2 20.3l1.5 .2-1.5 .3z" fill-rule="evenodd"/>
<path d="M125.2 20.3l1.5 .2-1.5 .3z" fill-rule="evenodd"/>
<path d="M130.4 20.5l1.5-.2v.5z" fill-rule="evenodd"/>
<path d="M139.1 27.1l.3 .4-1.2 .8z" fill-rule="evenodd"/>
<path d="M151.2 23l1.5-.3v.5z" fill-rule="evenodd"/>
<path d="M153.5 22.7l1.5 .3-1.5 .2z" fill-rule="evenodd"/>
<path d="M164.5 38.5h.5l-.3 1.5z" fill-rule="evenodd"/>
<path d="M20.7 53.5h.5l-.3 1.5z" fill-rule="evenodd"/>
<path d="M46.5 48.5h.3l-.1 .2 .1-.2a.25 .25 0 0 1 .1 .3 .25 .25 0 0 1-.4 .1 .25 .25 0 0 1 0-.4z" fill-rule="evenodd"/>
<path d="M62.2 48.5l.2 .2-.1-.2h.3a.25 .25 0 0 1-.1 .4 .25 .25 0 0 1-.4-.2z" fill-rule="evenodd"/>
<path d="M85.4 48.2l.2 1.5h-.5z" fill-rule="evenodd"/>
<path d="M85.1 46.7h.5l-.2 1.5z" fill-rule="evenodd"/>
<path d="M85.1 53.5h.5l-.2 1.5z" fill-rule="evenodd"/>
<path d="M105.1 50.5h.5l-.3 1.5z" fill-rule="evenodd"/>
<path d="M155 48.6l1.2 1-.4 .3z" fill-rule="evenodd"/>
<path d="M164.7 43l.3 1.5h-.5z" fill-rule="evenodd"/>
<path d="M211.4 58.1l.3-.1-.1 .2 .1-.2a.25 .25 0 0 1 0 .4 .25 .25 0 0 1-.3 0z" fill-rule="evenodd"/>
<path d="M220.1 52.4h.3v.4l-.2-.2 .2 .2a.25 .25 0 0 1-.4 0 .25 .25 0 0 1 .1-.4z" fill-rule="evenodd"/>
<path d="M149.7 61.6l1.5 .2-1.5 .3z" fill-rule="evenodd"/>
<path d="M159.7 61.8l1.5-.2v.5z" fill-rule="evenodd"/>
<path d="M219.5 64l.4-.1-.1 .3 .1-.3 .1 .3-.3 .2-.1-.1z" fill-rule="evenodd"/>
<path d="M236.5 70.3l.2 .2-.1-.3 .2 .1 .1 .2-.1 .2a.25 .25 0 0 1-.3-.1 .25 .25 0 0 1 0-.3z" fill-rule="evenodd"/>
<path d="M17.9 97.7l.3 1.5h-.5z" fill-rule="evenodd"/>
<path d="M31.9 80.7l1.5-.3v.5z" fill-rule="evenodd"/>
<path d="M42.7 89.7l1.5-.3v.5z" fill-rule="evenodd"/>
<path d="M65.2 89.4l1.5 .3-1.5 .2z" fill-rule="evenodd"/>
<path d="M75.9 80.4l1.5 .3-1.5 .2z" fill-rule="evenodd"/>
<path d="M97.4 97.7l.2 1.5h-.5z" fill-rule="evenodd"/>
<path d="M88.4 111l.2 1.5h-.5z" fill-rule="evenodd"/>
<path d="M27 135.5l.3 1.5h-.5z" fill-rule="evenodd"/>
<path d="M26.8 130.9h.5l-.3 1.5z" fill-rule="evenodd"/>
<path d="M57.7 139.3l1.2 .9-.3 .4z" fill-rule="evenodd"/>
<path d="M88.1 134h.5l-.2 1.5z" fill-rule="evenodd"/>
<path d="M97.1 134h.5l-.2 1.5z" fill-rule="evenodd"/>
<path d="M17.7 142.6h.5l-.3 1.5z" fill-rule="evenodd"/>
<path d="M41.1 152.1l1.5-.2v.5z" fill-rule="evenodd"/>
<path d="M66.7 151.9l1.5 .2-1.5 .3z" fill-rule="evenodd"/>
</g>
<path d="M155.5 79.8h1.9v.3h-1.9zM158.1 79.8h1.9v.3h-1.9zM162.5 79.8h1.9v.3h-1.9zM165.2 79.8h1.7v.3h-1.7z" fill="#000"/>
<path d="M141 79.9h8M151.5 79.9h3.2" fill="none" stroke="#000" stroke-width=".3"/>
<text font-size="3.9" x="214.1" y="186.7">Amphenol Canada Corp.</text>
<g font-size="3.2">
<text x="229.9" y="206.5">P-MRJR-54XX-XF</text>
<text x="271.5" y="206.2">C</text>
</g>
<g font-size="2.8">
<text x="113.6" y="79.5">ORDERING CODE:</text>
<text x="141" y="79.5">MRJR - 54 X X - X F</text>
<text x="179.2" y="92.2">NOTES:</text>
<text x="112.2" y="149.5">SPECIAL CONNECTORS</text>
<text x="218" y="197.7">VERTICAL PCB TAIL, THREAD &amp; TAIL</text>
<text x="219.6" y="194.9">10 POSITION, 8 OR 10 CONTACTS,</text>
<text x="221.9" y="192.1">MRJR SERIES MODULAR JACK</text>
<text x="217.2" y="200.6">LENGTH OPTIONS, RoHS COMPLIANT</text>
</g>
<g font-size="2.5">
<text x="23.3" y="11.7">5.50 [.217] DEEP THREADED HOLE</text>
<text x="23.3" y="14.1">2 PLCS, SEE ORDERING CODE</text>
<text x="78.3" y="17.1">PLASTIC RIBS PREVENT</text>
<text x="155.4" y="14.6">DATE CODE INK MARKING</text>
<text x="51.6" y="19">24.00</text>
<text x="52.2" y="22.2">.945</text>
<text x="78.3" y="22">DAMAGE IF WRONG PLUG</text>
<text x="78.3" y="19.6">ACCIDENTAL CONTACT</text>
<text x="117.6" y="22.7">.350</text>
<text x="117.6" y="19.6">8.90</text>
<text x="135.3" y="19.6">2.50</text>
<text x="135.3" y="22.7">.098</text>
<text x="158.2" y="21">&quot;A&quot;</text>
<text x="158.3" y="23.8">SEE ORDERING</text>
<text x="164" y="21">0.30 [ .012]</text>
<text x="78.3" y="24.5">IS USED.</text>
<text x="164.2" y="26.6">CODE</text>
<text x="14.8" y="40.5">18.00±0.25</text>
<text x="83" y="40.5">9.00</text>
<text x="102.2" y="40.5">14.00</text>
<text x="15.4" y="43.7">.709±.010</text>
<text x="83" y="43.7">.354</text>
<text x="102.9" y="43.7">.551</text>
<text x="170.6" y="46.6">2.00</text>
<text x="183.6" y="42.3">DIECAST SHELL</text>
<text x="167.5" y="52.9">2 PLCS</text>
<text x="169.3" y="49.8">.079</text>
<text x="90" y="59.7">.177</text>
<text x="90" y="56.6">4.50</text>
<text x="28.4" y="65.7">SEE ORDERING</text>
<text x="28.4" y="63.2">LEFT LED</text>
<text x="68.7" y="63.2">RIGHT LED</text>
<text x="68.7" y="65.7">SEE ORDERING</text>
<text x="153.1" y="64">.225</text>
<text x="153.1" y="60.9">5.72</text>
<text x="166.1" y="62.5">LED TAILS</text>
<text x="166.1" y="60">0.50 [.020] SQ.</text>
<text x="28.4" y="68.1">CODE</text>
<text x="68.7" y="68.1">CODE</text>
<text x="178.7" y="75.9">RECEPTACLE</text>
<text x="178.7" y="73.4">8 OR 10 CONTACT</text>
<text x="48.5" y="82.9">1.193±.010</text>
<text x="48.5" y="79.7">30.30±0.25</text>
<text x="212.7" y="82.4">FRONT INSERT</text>
<text x="51.6" y="88.7">16.00</text>
<text x="112.2" y="85.7">SERIES RUGGED RJ</text>
<text x="241.9" y="85.9">PANEL GASKET</text>
<text x="52.2" y="91.9">.630</text>
<text x="112.2" y="92.5">VERTICAL PCB TAIL</text>
<text x="112.2" y="90">RJ 45 RECEPTACLE,</text>
<text x="112.2" y="98.9">8= 8 CONTACTS</text>
<text x="112.2" y="96.5">NUMBER OF CONTACTS</text>
<text x="112.2" y="101.4">A= 10 CONTACTS</text>
<text x="179.2" y="97.2">1.</text>
<text x="184.2" y="97.2">MATERIAL:</text>
<text x="184.2" y="99.7">ALL MATERIALS ARE RoHS COMPLIANT PER EU DIRECTIVE 2002/95/EC</text>
<text x="112.2" y="105.8">LED OPTION</text>
<text x="184.2" y="102.2">AND AMENDMENTS</text>
<text x="184.2" y="104.6">•</text>
<text x="184.2" y="107.1">•</text>
<text x="189.2" y="104.6">SHELL - DIECAST ZINC, NICKEL PLATED</text>
<text x="189.2" y="107.1">CONTACTS - PHOSPHOR BRONZE WITH 1.27µm [50µ&quot;] MIN. GOLD</text>
<text x="94.3" y="110.8">25.24</text>
<text x="95" y="113.9">.994</text>
<text x="112.2" y="108.2">0 = NONE</text>
<text x="112.2" y="113.2">4 = LEFT YELLOW, RIGHT GREEN</text>
<text x="112.2" y="110.7">1 = LEFT GREEN, RIGHT YELLOW</text>
<text x="189.2" y="109.6">OVER 1.27µm [50µ&quot;] MIN. NICKEL ON THE MATING AREA AND MATTE</text>
<text x="189.2" y="112">TIN OVER NICKEL ON THE CONTACT TAILS.</text>
<text x="14.8" y="118.5">30.96</text>
<text x="94.9" y="117.1">REF</text>
<text x="112.2" y="115.7">5 = LEFT GREEN, RIGHT GREEN</text>
<text x="184.2" y="114.5">•</text>
<text x="184.2" y="119.4">•</text>
<text x="189.2" y="114.5">INSERTS - ENGINEERING THERMOPLASTIC, UL94V-0 REAR INSERTS:</text>
<text x="189.2" y="117">BLACK NYLON, FRONT INSERT: CLEAR POLYCARBONATE.</text>
<text x="189.2" y="119.4">GASKET: SILICONE RUBBER, CONDUCTIVE, BLACK.</text>
<text x="14.8" y="121.7">1.219</text>
<text x="15.5" y="124.9">REF</text>
<text x="82.2" y="122.3">16.34±0.25</text>
<text x="82.9" y="125.5">.643±.010</text>
<text x="112.2" y="125.5">0 = &quot;A&quot; 2.54 [.100], #4-40 UNC</text>
<text x="112.2" y="123.1">THREAD OPTION</text>
<text x="112.2" y="120.6">TAIL LENGTH &amp; MOUNTING HOLE</text>
<text x="184.2" y="121.9">•</text>
<text x="189.2" y="121.9">LED'S - EPOXY LENS, STEEL TAILS WITH TIN PLATING.</text>
<text x="112.2" y="130.5">M = &quot;A&quot; 2.54 [.100], M3 x 0.5</text>
<text x="112.2" y="128">B = &quot;A&quot; 3.81 [.150], #4-40 UNC</text>
<text x="179.2" y="126.9">2.</text>
<text x="184.2" y="126.9">ENVIRONMENTAL PERFORMANCE PER IEC 60529 CODE IP67 FOR SEAL</text>
<text x="184.2" y="129.3">BETWEEN MATING AREA AND PCB SIDE OF CONNECTOR GASKET</text>
<text x="184.2" y="131.8">PROVIDES SEAL TO INSIDE FACE OF PANEL.</text>
<text x="112.2" y="132.9">P = &quot;A&quot; 3.81 [.150], M3 x 0.5</text>
<text x="179.2" y="136.7">3.</text>
<text x="184.2" y="136.7">CURRENT RATING: 1.5 AMPERES.</text>
<text x="112.2" y="141.1">MOUNTING HOLES</text>
<text x="112.2" y="138.6">SINGLE PORT WITH THREADED</text>
<text x="179.2" y="141.7">4.</text>
<text x="184.2" y="141.7">CONTACT RESISTANCE: 30 MILLIOHMS MAXIMUM.</text>
<text x="17.5" y="148.1">2.07</text>
<text x="179.2" y="146.6">5.</text>
<text x="184.2" y="146.6">OPERATING TEMPERATURE: -40 C TO +150 C.</text>
<text x="17.5" y="151.2">.081</text>
<text x="51.6" y="151.2">18.05</text>
<text x="52.2" y="154.3">.711</text>
<text x="71.5" y="151.6">0.46 x 0.36</text>
<text x="71.5" y="154.1">[.018 x .014]</text>
<text x="112.2" y="152">MANY UNIQUE FEATURES ARE READILY</text>
<text x="112.2" y="154.5">AVAILABLE TO SUIT CUSTOMER REQUIREMENTS.</text>
<text x="179.2" y="151.5">6.</text>
<text x="184.2" y="154">VOLTAGE 2.5V MAX. @ 2 mA.</text>
<text x="184.2" y="151.5">LED CHARACTERISTICS: FORWARD DC CURRENT 25 mA MAX., FORWARD</text>
<text x="71.5" y="156.5">CONTACT TAILS</text>
<text x="112.2" y="157">CONSULT WITH AMPHENOL CANADA FOR DETAILS.</text>
<text x="179.2" y="158.9">7.</text>
<text x="184.2" y="158.9">RECOMMENDED TORQUE FOR PANEL MOUNT SCREWS: 0.45 TO 0.65 N-m</text>
<text x="184.2" y="161.4">(4.0 TO 5.75 IN-LBS) FOR STEEL SCREWS WITH 3.00 (.118) THREAD</text>
<text x="184.2" y="163.9">ENGAGEMENT.</text>
<text x="179.2" y="168.8">8.</text>
<text x="184.2" y="168.8">CUSTOMER TO VERIFY THAT ALL PROCESS CLEANERS ARE</text>
<text x="184.2" y="171.3">COMPATIBLE WITH POLYCARBONATE MATERIAL.</text>
<text x="179.2" y="176.2">9.</text>
<text x="184.2" y="176.2">AVAILABLE MATING AREA COVERS PROVIDE ADDED PROTECTION.</text>
<text x="184.2" y="178.7">CONSULT WITH AMPHENOL CANADA FOR DETAILS.</text>
</g>
<g font-size="1.9">
<text x="209.7" y="15.6">C</text>
<text x="209.7" y="12.5">B</text>
<text x="216.2" y="12.5">PRODUCT DRAWING (ECN E12460)</text>
<text x="217" y="15.6">PRODUCT DRAWING (EAR 14349)</text>
<text x="255.4" y="12.5">DEC12/12</text>
<text x="255.6" y="15.6">FEB24/15</text>
<text x="269.1" y="12.5">K.L.</text>
<text x="269.2" y="15.6">K.L.</text>
<text x="191.2" y="185.7">A.ESPIE</text>
<text x="202.2" y="185.6">JUN11/12</text>
<text x="163.2" y="188.5">MILLIMETERS</text>
<text x="168.8" y="191.6">INCHES</text>
<text x="190.5" y="197.7">K.LAMBIE</text>
<text x="202.4" y="197.7">JUL24/12</text>
<text x="170" y="203.7">0.15</text>
<text x="195.9" y="200.7">EAR 14091</text>
<text x="8.7" y="209.1">ANY</text>
<text x="8.7" y="207.2">THIS</text>
<text x="14.3" y="209.1">PURPOSE</text>
<text x="14.8" y="207.2">DOCUMENT</text>
<text x="25.5" y="209.1">OR</text>
<text x="27.7" y="207.2">CONTAINS</text>
<text x="29.8" y="209.1">USED</text>
<text x="36.9" y="209.1">FOR</text>
<text x="39.6" y="207.2">PROPRIETARY</text>
<text x="42.4" y="209.1">MANUFACTURING</text>
<text x="55.2" y="207.2">INFORMATION</text>
<text x="61.5" y="209.1">PURPOSES</text>
<text x="70.7" y="207.2">AND</text>
<text x="74.1" y="209.1">WITHOUT</text>
<text x="76.4" y="207.2">SUCH</text>
<text x="83.7" y="207.2">INFORMATION</text>
<text x="84.8" y="209.1">WRITTEN</text>
<text x="95.2" y="209.1">PERMISSION</text>
<text x="99.1" y="207.2">MAY</text>
<text x="104.9" y="207.2">NOT</text>
<text x="109.3" y="209.1">FROM</text>
<text x="110.5" y="207.2">BE</text>
<text x="114.6" y="207.2">DISCLOSED</text>
<text x="116.5" y="209.1">AMPHENOL</text>
<text x="127.7" y="207.2">TO</text>
<text x="129.3" y="209.1">CANADA</text>
<text x="131.8" y="207.2">OTHERS</text>
<text x="139.2" y="209.1">CORP.</text>
<text x="141.5" y="207.2">FOR</text>
<text x="225.1" y="209.7">03554</text>
<text x="242.2" y="209.7">X</text>
<text x="253.7" y="209.7">3:1</text>
<text x="266.7" y="209.7">1</text>
<text x="272.2" y="209.7">2</text>
</g>
<g font-size="1.8">
<text x="20.9" y="3.2">A</text>
<text x="54.9" y="3.2">B</text>
<text x="89.3" y="3.2">C</text>
<text x="123.4" y="3.2">D</text>
<text x="156.1" y="3.2">E</text>
<text x="189.3" y="3.2">F</text>
<text x="223.5" y="3.2">G</text>
<text x="257.7" y="3.2">H</text>
<text x="2.5" y="23.5">1</text>
<text x="276.7" y="21.1">1</text>
<text x="2.6" y="55.9">2</text>
<text x="276.6" y="55.8">2</text>
<text x="2.5" y="90.3">3</text>
<text x="276.4" y="90.4">3</text>
<text x="2.5" y="125">4</text>
<text x="276.2" y="125.1">4</text>
<text x="2.6" y="159.2">5</text>
<text x="276.6" y="159.3">5</text>
<text x="226.4" y="188.7">www.amphenolcanada.com</text>
<text x="2.6" y="194">6</text>
<text x="276.3" y="194.5">6</text>
<text x="21.4" y="213">A</text>
<text x="55.9" y="213.3">B</text>
<text x="89.6" y="212.9">C</text>
<text x="122.7" y="213.1">D</text>
<text x="156.8" y="213.1">E</text>
<text x="190.7" y="213.1">F</text>
<text x="223.5" y="213.1">G</text>
<text x="257.7" y="213.1">H</text>
</g>
<g font-size="1.6">
<text x="209" y="9.4">REV</text>
<text x="220.1" y="9.4">DESCRIPTION,</text>
<text x="232.7" y="9.4">ECN,</text>
<text x="237" y="6.5">REVISIONS</text>
<text x="237.8" y="9.4">EAR</text>
<text x="242.2" y="9.4">NO.</text>
<text x="257.7" y="9.4">DATE</text>
<text x="268.3" y="9.4">APP'D</text>
<text x="149.4" y="185.7">UNLESS</text>
<text x="157.1" y="185.7">SPECIFIED</text>
<text x="166.7" y="185.7">OTHERWISE</text>
<text x="177.5" y="185.7">DRAWN</text>
<text x="149.4" y="188.5">PRIMARY</text>
<text x="149.4" y="191.5">SECONDARY</text>
<text x="157.8" y="188.5">UNITS</text>
<text x="177.5" y="188.4">CHECKED</text>
<text x="177.5" y="191.5">M.E.</text>
<text x="182.1" y="191.5">APP'D</text>
<text x="149.4" y="194.7">REFERENCE</text>
<text x="153" y="197.5">GENERAL</text>
<text x="160.5" y="194.7">IN</text>
<text x="161.9" y="197.5">TOLERANCES</text>
<text x="163.4" y="194.7">PARENTHESES</text>
<text x="177.5" y="194.5">Q.A.</text>
<text x="177.5" y="197.5">DWG</text>
<text x="182.1" y="194.5">APP'D</text>
<text x="182.4" y="197.5">APPR.</text>
<text x="149.4" y="200.7">1</text>
<text x="149.4" y="203.7">2</text>
<text x="151.7" y="200.7">DECIMAL</text>
<text x="151.7" y="203.7">DECIMAL</text>
<text x="160.2" y="200.7">PLACE</text>
<text x="160.2" y="203.7">PLACES</text>
<text x="177.5" y="200.5">ENG.</text>
<text x="177.5" y="203.6">REF.</text>
<text x="182.8" y="200.5">REL.</text>
<text x="187.7" y="200.5">NO.</text>
<text x="211.9" y="203">DWG.</text>
<text x="218.5" y="203">NO.</text>
<text x="271" y="203">REV</text>
<text x="149.4" y="209.7">ANGULAR</text>
<text x="149.4" y="206.7">3</text>
<text x="151.7" y="206.7">DECIMAL</text>
<text x="158.6" y="209.7">DEGREES</text>
<text x="160.2" y="206.7">PLACES</text>
<text x="177.5" y="209.7">PROJECTION</text>
<text x="180" y="208.1">ANGLE</text>
<text x="180.3" y="206.5">THIRD</text>
<text x="202.9" y="209.7">DRAWING</text>
<text x="203.3" y="206.5">DO</text>
<text x="204.1" y="208.1">SCALE</text>
<text x="206.9" y="206.5">NOT</text>
<text x="212.2" y="209.7">CODE</text>
<text x="218.1" y="209.7">ID</text>
<text x="220.9" y="209.7">NO.</text>
<text x="232.2" y="209.7">DWG</text>
<text x="237.2" y="209.7">SIZE:</text>
<text x="247.2" y="209.7">SCALE:</text>
<text x="260.2" y="209.7">SHEET</text>
<text x="268.8" y="209.7">OF</text>
</g>
</svg>
